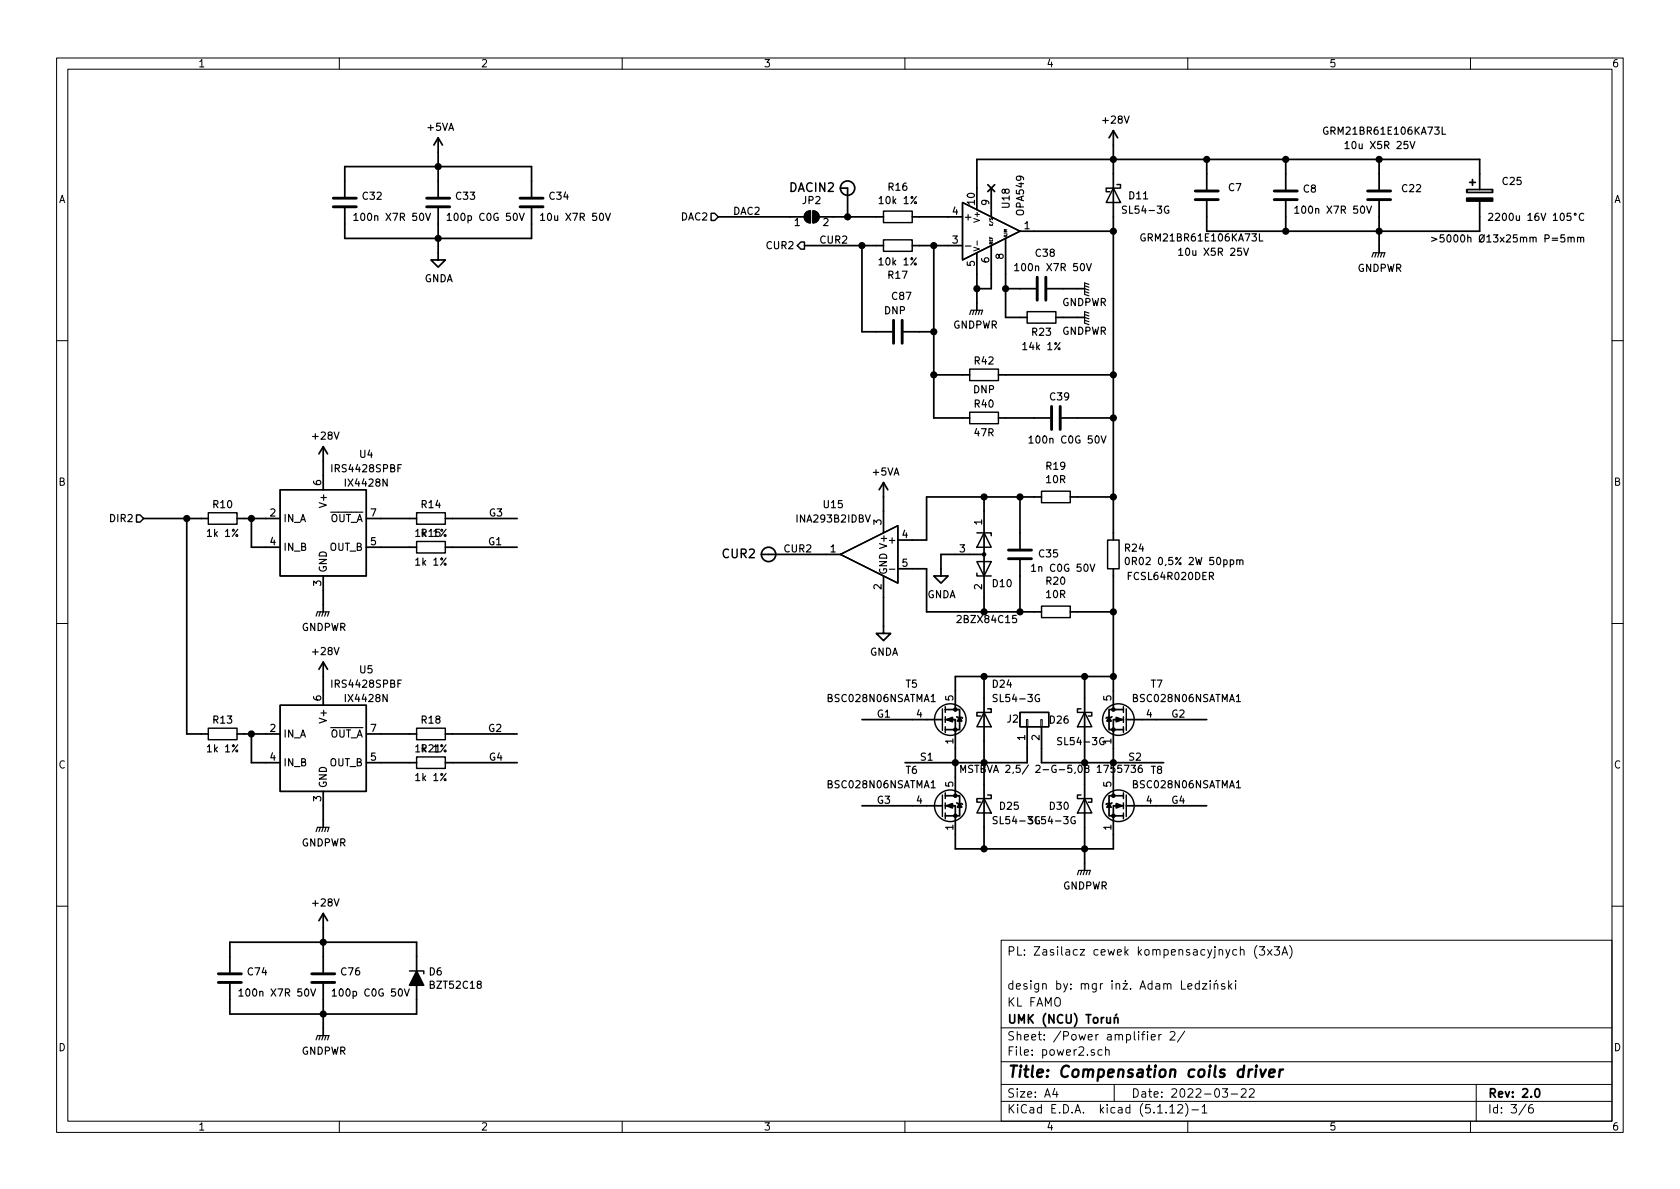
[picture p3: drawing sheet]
<svg xmlns="http://www.w3.org/2000/svg" width="297mm" height="210mm" viewBox="0 0 297 210" stroke-linecap="round" stroke-linejoin="round" font-family="sans-serif">
<g fill="none" stroke="#000" stroke-width=".18">
<path d="M10 10.3h277v189.9h-277zM12 12.2h273v186.1h-273zM60 10.3v1.9M110 10.3v1.9M160 10.3v1.9M210 10.3v1.9M260 10.3v1.9M175 39.6v.2h.5v-.2M175.2 39.7v.1M172.2 43.7l1 .3-1 .4M172.8 42.6v.8M10 60.2h2"/>
<path d="M285 60.2h2M10 110.3h2M285 110.3h2M181.5 127.2h.2v1.3h-.2zM184 127.2h.3v1.3h-.3zM10 160.2h2M177 166.3h108v32h-108zM208.9 173.4v1.5h.7M210 174.4l.7-.1v-.3l-.4-.1-.3 .2 .1 .7h.6M212 174l-.4-.1-.3 .3 .2 .6h.5M212 173.4v1.5M212.6 173.9h.8l-.8 1h.8"/>
<path d="M214 173.4v.2M214 173.9v1M214.7 174.1l.2-.2 .3 .1 .1 .9M214.7 173.9v1M215.1 173.3l-.2 .3M216.5 174a.37 .37 0 0 0-.5 .1v.3l.5 .1 .1 .1-.2 .3-.4-.1M217.2 173.4v1.5M217.4 174.4l.4 .5M217.8 173.9l-.6 .6M218.5 173.4v.2M218.5 173.9v1M222.2 167.2a1.71 1.71 0 0 0 0 2.3"/>
<path d="M222.7 167.4h.9l-.5 .6 .4 .1v.7l-.2 .1-.6-.1M224.1 167.9l.8 1M224.9 167.9l-.8 1M225.3 167.4h.9l-.5 .6 .5 .1v.7l-.2 .1-.7-.1M226.7 168.9l.5-1.5 .5 1.5M226.8 168.5h.7M228 167.2a1.71 1.71 0 0 1 0 2.3M285 160.2h2M60 198.3v1.9M110 198.3v1.9M160 198.3v1.9M177 194.8h108"/>
<path d="M177 191.8h108M177 187.8h108M177 181.8h108M186.5 192.5l-.4 1h1M186.8 193v1M194.8 185.7l-.4-.1-.3 .3 .1 .6 .2 .1 .4-.1M195.5 185.7l.2-.1 .4 .1v.9M195.5 185.1v1.5M197 191.8v3M202.9 182.4v.2M202.9 182.9v1M203.6 183.4l.7-.1-.1-.3-.4-.1-.2 .2v.7h.6"/>
<path d="M204.9 182.9v1M205.3 182.9l-.4 .3M206.8 195.8l.5-.5v1.5M206.8 196.8h.9M206.9 182.6l.2-.2h.4l.2 .4-.9 1.1h.9M208.3 195.5l.2-.2h.3l.2 .2 .1 .3-.9 1h.9M209.5 182.3l-1.3 2M209.6 195.1a1.71 1.71 0 0 1 0 2.3M210 198.3v1.9M210.7 196.3h1.2M212.5 195.8l.5-.5v1.5M212.5 196.8h.9"/>
<path d="M216.1 192.5h.9l-.4 .6 .4 .1v.7l-.2 .1-.7-.1M217.7 193.5h1.1M219.5 192.7l.2-.2h.3l.3 .2v.3v.2l-.9 .8h.9M220.9 192.7l.2-.2h.4l.2 .2 .1 .3-1 1h1M260 198.3v1.9M261 191.8v6.5M269.8 195.2l-1.2 2M271 195.3a.62 .62 0 0 0-.7 .7v.7l.3 .1 .4-.1 .1-.5-.1-.2-.4-.1-.3 .3"/>
</g>
<g fill="none" stroke="#000" stroke-width=".3">
<path d="M61 34.8v-5.3h33v5.3M61 36.8v5.4h33v-5.4M77.5 36.8v9.2h1.2l-1.2 1.2-1.3-1.2h1.3M77.5 24.4v10.4M77.5 24.4l-.8 1.2M77.5 24.4l.7 1.2M127 38.3h15.2M142.5 37.7l.4-.3 .4-.1v2.1a1.03 1.03 0 0 1-1-.6 1.03 1.03 0 0 1 .2-1.1zM143.8 37.3a1.02 1.02 0 0 1 1 1 1.02 1.02 0 0 1-1 1.1zM144.8 38.3h11.4M148.6 33.3h1.3v5M161.3 38.3h8.9"/>
<path d="M174.7 32.7l1.2 1.2M175.3 33.3v5M175.9 32.7l-1.2 1.2M196.8 23.1v72.4M196.8 23.1l-.7 1.3M196.8 23.1l.8 1.3M213.4 35.6v5.3h48.2v-5.3M213.4 28.2v5.3M227.3 28.2v5.3M227.3 35.6v5.3M243.8 28.2v5.3M243.8 35.6v9.1"/>
<path d="M259.3 33.5h4.6v.5h-4.6zM259.8 32.3h1.1M260.3 31.7v1.1M261.6 33.5v-5.3h-88.9v8.9M142.2 43.4h14M152.4 43.4v15.3h5.3M159.8 58.7h5.3M161.3 43.4h8.9M165.1 43.4v30.5h6.3M172.7 44.7v10.2M175.3 43.4v7.6h-2.6M177.8 42.2v13.9h3.8"/>
<path d="M177.8 51h5.3M180.3 40.9h16.5M185.2 51h6.6M186.7 56.1h5.1M57.1 79v7.6M57.1 79l-.7 1.3M57.1 79l.8 1.3M165.1 66.3h6.3M176.5 73.9h9.2M176.5 66.3h20.3M187.7 73.9h9.1M25.4 91.7h11.4"/>
<path d="M33 91.7v38.1h3.8M41.9 91.7h7.6M44.4 91.7v5.1h5.1M64.8 91.7h8.9M64.8 96.8h8.9M78.7 91.7h12.7M78.7 96.8h12.7M134.6 98h14M156.2 85.3v8.9M156.2 85.3l-.8 1.3M156.2 85.3l.8 1.3M174 98h-7.6v3.8h1.2l-1.2 1.3-1.3-1.3h1.3"/>
<path d="M174 87.9v6.3M174 94.5v13.7M180.3 87.9v9.1M180.3 99.1v9.1M184.1 87.9h-20.3v7.6h-5.1M189.2 87.9h7.6M57.1 101.8v6.4M57.1 117.1v7.6M57.1 117.1l-.7 1.3M57.1 117.1l.8 1.3M156.2 101.8v10.2h1.3l-1.3 1.3-1.3-1.3h1.3M158.7 100.6h5.1v7.6h20.3"/>
<path d="M174 119.6v30.5M189.2 108.2h7.6M191.8 119.6v34.3M196.8 100.6v24.9M196.8 119.6h-27.9v5.9M41.9 129.8h7.6M44.4 129.8v5.1h5.1M57.1 139.9v6.4M64.8 129.8h8.9M64.8 134.9h8.9M78.7 129.8h12.7M78.7 134.9h12.7"/>
<path d="M152.4 127.2h14.2M167.1 127.2h1.8v13.5M167.1 125.5h2.6v3.5h-2.6M169.2 126.7l.1 .2h.8l.1 .1M169.7 126.9l.4 .6h-.8zM181.6 128.5v6.4h-21.6M184.1 128.5v6.4h21.6M196.1 126.9l.4 .6h-.8zM196.6 126.7l-.1 .2h-.8l-.1 .1M196.8 137.4v3.3M198.6 127.2h-1.8v7.7M198.6 125.5h-2.5v3.5h2.5"/>
<path d="M199.1 127.2h14.3M152.4 142.5h14.2M167.1 142.5h1.8v7.6h27.9v-7.6h1.8M167.1 140.7h2.6v3.6h-2.6M169.2 142l.1 .1h.8l.1 .1M169.7 142.1l.4 .6h-.8zM196.1 142.1l.4 .6h-.8zM196.6 142l-.1 .1h-.8l-.1 .1M198.6 140.7h-2.5v3.6h2.5M199.1 142.5h14.3M40.6 172v-5.4h33.1v12.7h-33.1v-5.3M57.1 161.5v10.5"/>
<path d="M57.1 174v9.1M57.1 161.5l-.7 1.3M57.1 161.5l.8 1.3M195.2 179.9l-.5 .3M195.7 179.9v.9l.4 .1 .2-.1M196.3 179.9v1M197 179.9v1M197.5 179.3l-.3 .3M197 180.1l.2-.2 .4 .1 .1 .9M271.5 192.7l.2-.2a.81 .81 0 0 1 .6 .6 .81 .81 0 0 1-.3 .8l-.1 .1a.79 .79 0 0 1-.4-1.3z"/>
<circle cx="149.9" cy="33.3" r="1.27"/>
<circle cx="135.9" cy="98" r="1.27"/>
</g>
<path d="M222.1 189.1l-.2 1.3M222.2 188.4l-.1 .2 .2-.1-.1-.1-.1 .2M222.9 189.1l.3 1.3 .6-1.3M224.4 189.8l1-.2-.1-.4h-.7l-.2 1 .2 .2 .6-.1M226.3 189.1l-.2 1.3M226.9 189.1a.54 .54 0 0 0-.6 .4" fill="none" stroke="#000" stroke-width=".41"/>
<g fill="none" stroke="#000" stroke-width=".25">
<path d="M125.7 37.7h.7l.6 .6-.6 .7h-.7zM156.2 37.3h5.1v2.1h-5.1zM170.2 35.8l10.1 5.1-10.1 5.1zM196.8 33.3l1.3 2.5h-2.5zM197.5 32.6h.6v.7h-2.5v.6h.6M141.6 42.8h.6v1.3h-.6l-.6-.7zM156.2 42.4h5.1v2h-5.1zM181.6 55.1h5.1v2h-5.1zM171.4 72.9h5.1v2h-5.1zM171.4 65.3h5.1v2h-5.1zM24.1 91.1h.7l.6 .6-.6 .6h-.7zM36.8 90.7h5.1v2h-5.1z"/>
<path d="M49.5 86.6h15.3v15.2h-15.3zM73.7 90.7h5v2h-5zM73.7 95.8h5v2h-5zM148.6 98l10.1-5v10.1zM172.7 94.2h2.6v.5M172.7 99.3h2.6l-1.3 2.5zM174 94.2l1.3 2.6h-2.6zM184.1 86.9h5.1v2h-5.1zM195.8 95.5h2.1v5.1h-2.1zM172.7 101.3v.5h2.6M184.1 107.2h5.1v2h-5.1zM36.8 128.8h5.1v2h-5.1z"/>
<path d="M49.5 124.7h15.3v15.2h-15.3zM73.7 128.8h5v2h-5zM73.7 133.9h5v2h-5zM166.6 125.3v3.9M167.1 125v1M167.1 126.7v1.1M167.1 128.5v1M174 126l1.3 2.5h-2.6zM174.6 125.3h.7v.7h-2.6v.6h.7M180.3 126h5.1v2.5h-5.1zM191.1 125.3h-.6v.7h2.5v.6h-.6M191.8 126l1.2 2.5h-2.5z"/>
<path d="M198.6 125v1M198.6 126.7v1.1M198.6 128.5v1M199.1 125.3v3.9M166.6 140.6v3.8M167.1 140.2v1M167.1 142v1M167.1 143.8v1M174 141.2l1.3 2.6h-2.6zM174.6 140.6h.7v.6h-2.6v.7h.7M191.1 140.6h-.6v.6h2.5v.7h-.6M191.8 141.2l1.2 2.6h-2.5z"/>
<path d="M198.6 140.2v1M198.6 142v1M198.6 143.8v1M199.1 140.6v3.8M72.4 171.7h2.5v.5"/>
<circle cx="168" cy="127.2" r="2.79"/>
<circle cx="197.7" cy="127.2" r="2.79"/>
<circle cx="168" cy="142.5" r="2.79"/>
<circle cx="197.7" cy="142.5" r="2.79"/>
</g>
<g fill="none" stroke="#000" stroke-width=".2">
<path d="M62.6 38.1l.3-.4v1.3M62.6 39h.7M75.3 37.7l.4 1.3 .4-1.3M79.1 38.1l.3-.4v1.3M79.1 39h.7M91.8 37.7l.5 1.3 .4-1.3M95.6 38.1l.3-.4v1.3M95.6 39h.7M107.1 37.7l.4 1.3 .4-1.3M199.2 36.5l-.5-.1-.2 .2 .1 .4 .5 .2 .1 .3-.3 .2h-.4M206.6 36.5a.59 .59 0 0 0-.7 .6 .59 .59 0 0 0 .7 .6l.1-.5h-.3M228.9 36.8l.4-.4v1.3"/>
<path d="M228.9 37.7h.8M234.7 22.5a.59 .59 0 0 0-.7 .6 .59 .59 0 0 0 .7 .6l.1-.5h-.3M237.8 25.4l.4-.4v1.3M237.8 26.3h.8M241.6 36.4l.5 1.3 .4-1.3M249.3 25l.4 1.3 .5-1.3M255 22.5v1.2h.6M263.2 37.8l.5-.1 .2 .4v.2l-.8 .7h.8M280 37.8a.6 .6 0 0 0-.8 .5 .6 .6 0 0 0 .6 .7l.2-.1M170.7 43.5h1M171.4 55.6l.3-.7h2l-.2 .7M172.2 54.9l-.2 .7"/>
<path d="M172.7 54.9l-.2 .7M173.2 54.9l-.2 .7M179.4 47l.4-.4v1.3M179.4 47.9h.7M191.8 51.6l.7 .2M191.8 51l.7 .3M191.8 50.5l.7 .3M191.8 56.6l.7 .3M191.8 56.1l.7 .3M191.8 55.6l.7 .3M192.1 46.6l.4 1.3 .5-1.3M192.5 50.3l-.7-.3v2.1l.7 .2"/>
<path d="M192.5 55.4l-.7-.3v2l.7 .3M202.4 41.4a.59 .59 0 0 0-.7 .6 .59 .59 0 0 0 .7 .6l.1-.5h-.3M208.4 44.2l.4-.3v1.3M208.4 45.2h.7M219.9 43.9l.4 1.3 .5-1.3M222.7 41.3v1.3h.6M242.6 45.5l.2-.8h2.1l-.3 .8M243.3 44.7l-.2 .8M243.8 44.7l-.2 .8M244.3 44.7l-.2 .8M253.1 42l1 .3-1 .4M255.3 41.5h-.6l-.1 .6 .5-.1 .2 .3v.3l-.2 .2-.5-.1"/>
<path d="M277.8 42.1l.2-.1h.3v.8M278.9 42.1l.2-.1h.3l.1 .8M278.9 42v.8M279.5 42.1l.2-.1h.3v.8M181.9 77.4l.4-.3v1.3M181.9 78.4h.8M194.7 77.1l.4 1.3 .5-1.3M153 91.1l.4 1.2 .5-1.2M192.7 99.8l.4 1.2 .5-1.2M199.1 98.7l.2-.1a.69 .69 0 0 1 .4 .6 .69 .69 0 0 1-.4 .6l-.3-.2v-.2zM218.7 99.1l.1-.1 .4 .1v.7M218.7 99v.8"/>
<path d="M219.2 99.2l.2-.2 .3 .1 .1 .7M55.9 109l.2-.8h2.1l-.3 .8M56.6 108.2l-.2 .8M57.1 108.2l-.2 .8M57.7 108.2l-.3 .8M157.3 100.7h.9M182.4 100.1l.4-.3v1.2M182.4 101h.7M164.6 139.3h.8M164.6 124.1h.8M169.9 136.6v-1.3l.4 .9 .4-.9v1.3M172 135.4l-.5-.1-.3 .3 .2 .3 .5 .2v.4l-.2 .1-.5-.1"/>
<path d="M176.3 122.9l-.5-.1-.2 .1 .1 .5 .6 .2v.2l-.2 .3-.5-.1M183.7 122.9a.59 .59 0 0 0-.7 .6 .59 .59 0 0 0 .7 .5l.1-.5h-.2M187.7 130.5l-.5-.1-.2 .2 .1 .4 .6 .2v.3l-.2 .2-.5-.1M195.1 130.5a.59 .59 0 0 0-.7 .6 .59 .59 0 0 0 .7 .5l.1-.4h-.2M198.8 135.3h.8l-.5 1.3M200 135.3h.8l-.4 .5 .3 .1v.6l-.5 .1-.2-.1M201.9 135.3h-.3a.79 .79 0 0 0-.1 1.3l.4-.1v-.6l-.4-.1-.3 .3M218.6 139.3h.7M218.6 124.1h.7M55.9 147.1l.2-.8h2.1l-.3 .8M56.6 146.3l-.2 .8M57.1 146.3l-.2 .8"/>
<path d="M57.7 146.3l-.3 .8M176.3 144.5l-.5-.1-.2 .1 .1 .5 .6 .2v.2l-.2 .3-.5-.1M190.1 144.5a.59 .59 0 0 0-.8 .5 .59 .59 0 0 0 .8 .6v-.5h-.2M190.5 154.7l.3-.8h2l-.3 .8M191.3 153.9l-.3 .8M191.8 153.9l-.3 .8M192.3 153.9l-.3 .8M42.2 175.2l.4-.3v1.2M42.2 176.1h.8M54.9 174.9l.5 1.2 .4-1.2M58.8 175.2l.3-.3v1.2M58.8 176.1h.7"/>
<path d="M71.5 174.9l.4 1.2 .5-1.2M55.9 183.9l.2-.8h2.1l-.3 .8M56.6 183.1l-.2 .8M57.1 183.1l-.2 .8M57.7 183.1l-.3 .8"/>
</g>
<g fill="none" stroke="#000" stroke-width=".51">
<path d="M58.9 36.6h4.1M58.9 35h4.1M75.4 36.6h4.1M75.4 35h4.1M91.9 36.6h4.1M91.9 35h4.1M211.3 35.3h4.1M211.3 33.8h4.1M225.3 35.3h4.1M225.3 33.8h4.1M241.8 35.3h4.1M241.8 33.8h4.1"/>
<path d="M158 56.6v4.1M159.5 56.6v4.1M183.4 49v4.1M184.9 49v4.1M185.9 71.9v4M187.5 71.9v4M178.3 97.3h4.1M178.3 98.8h4.1M38.6 173.7h4.1M38.6 172.2h4.1M55.1 173.7h4.1M55.1 172.2h4.1"/>
</g>
<g fill="#000" stroke="#000" stroke-width=".3">
<path d="M142.5 37.7l.4-.3 .4-.1v2.1a1.03 1.03 0 0 1-1-.6 1.03 1.03 0 0 1 .2-1.1zM143.8 37.3a1.02 1.02 0 0 1 1 1 1.02 1.02 0 0 1-1 1.1zM259.3 35h4.6v.6h-4.6zM167.4 127.2l1-.3v.7zM197.4 126.9l1 .3-1 .4zM167.4 142.5l1-.4v.8zM197.4 142.1l1 .4-1 .4z"/>
<circle cx="174" cy="98" r=".25"/>
<circle cx="168.9" cy="129" r=".25"/>
<circle cx="168.9" cy="125.5" r=".25"/>
<circle cx="196.8" cy="129" r=".25"/>
<circle cx="196.8" cy="125.5" r=".25"/>
<circle cx="168.9" cy="140.7" r=".25"/>
<circle cx="168.9" cy="144.3" r=".25"/>
<circle cx="196.8" cy="144.3" r=".25"/>
<circle cx="196.8" cy="140.7" r=".25"/>
</g>
<g fill="#000" stroke="#000" stroke-width=".25">
<path d="M73.7 171.7l1.2 2.5h-2.5z"/>
<circle cx="77.5" cy="29.5" r=".51"/>
<circle cx="149.9" cy="38.3" r=".51"/>
<circle cx="196.9" cy="28.2" r=".51"/>
<circle cx="213.4" cy="28.2" r=".51"/>
<circle cx="227.3" cy="28.2" r=".51"/>
<circle cx="243.8" cy="28.2" r=".51"/>
<circle cx="77.5" cy="42.2" r=".51"/>
<circle cx="152.4" cy="43.4" r=".51"/>
<circle cx="165.1" cy="58.7" r=".51"/>
<circle cx="165.1" cy="43.4" r=".51"/>
<circle cx="172.7" cy="51" r=".51"/>
<circle cx="177.8" cy="51" r=".51"/>
<circle cx="196.9" cy="40.9" r=".51"/>
<circle cx="227.3" cy="40.9" r=".51"/>
<circle cx="243.8" cy="40.9" r=".51"/>
<circle cx="165.1" cy="66.3" r=".51"/>
<circle cx="196.9" cy="66.3" r=".51"/>
<circle cx="196.9" cy="73.9" r=".51"/>
<circle cx="33" cy="91.7" r=".51"/>
<circle cx="44.5" cy="91.7" r=".51"/>
<circle cx="174" cy="87.9" r=".51"/>
<circle cx="180.3" cy="87.9" r=".51"/>
<circle cx="196.9" cy="87.9" r=".51"/>
<circle cx="174" cy="108.2" r=".51"/>
<circle cx="174" cy="119.6" r=".51"/>
<circle cx="180.3" cy="108.2" r=".51"/>
<circle cx="191.8" cy="119.6" r=".51"/>
<circle cx="196.9" cy="108.2" r=".51"/>
<circle cx="196.9" cy="119.6" r=".51"/>
<circle cx="44.5" cy="129.8" r=".51"/>
<circle cx="168.9" cy="134.9" r=".51"/>
<circle cx="174" cy="134.9" r=".51"/>
<circle cx="191.8" cy="134.9" r=".51"/>
<circle cx="196.9" cy="134.9" r=".51"/>
<circle cx="174" cy="150.1" r=".51"/>
<circle cx="191.8" cy="150.1" r=".51"/>
<circle cx="57.2" cy="166.6" r=".51"/>
<circle cx="57.2" cy="179.3" r=".51"/>
</g>
<text font-size="2.8" x="178" y="190.5">Title: Compensation coils driver</text>
<g font-size="2.1">
<text x="139.6" y="33.9">DACIN2</text>
<text x="127.8" y="98.7">CUR2</text>
<text x="178" y="169">PL: Zasilacz cewek kompensacyjnych (3x3A)</text>
<text x="178" y="178">KL FAMO</text>
<text x="178" y="175">design by: mgr in. Adam Ledziski</text>
<text x="178" y="184">Sheet: /Power amplifier 2/</text>
<text x="178" y="181">UMK (NCU) Toru</text>
<text x="178" y="186.7">File: power2.sch</text>
<text x="178" y="196.9">KiCad E.D.A. kicad (5.1.12)-1</text>
<text x="178" y="194.1">Size: A4</text>
<text x="200" y="194.1">Date: 2022-03-22</text>
<text x="263" y="194.1">Rev: 2.0</text>
<text x="263" y="196.9">Id: 3/6</text>
</g>
<g font-size="1.8">
<text x="35" y="11.9">1</text>
<text x="85" y="11.9">2</text>
<text x="135" y="11.9">3</text>
<text x="185" y="11.9">4</text>
<text x="235" y="11.9">5</text>
<text x="285" y="11.9">6</text>
<text x="75.6" y="23.1">+5VA</text>
<text x="195.1" y="21.9">+28V</text>
<text x="234.6" y="23.8">GRM21BR61E106KA73L</text>
<text x="238.6" y="26.4">10u X5R 25V</text>
<text x="10.4" y="35.9">A</text>
<text x="64.2" y="35.3">C32</text>
<text x="80.7" y="35.3">C33</text>
<text x="97.2" y="35.3">C34</text>
<text x="157.1" y="33.7">R16</text>
<text x="199.7" y="35.2">D11</text>
<text x="217.2" y="33.8">C7</text>
<text x="230.5" y="34.1">C8</text>
<text x="248" y="34">C22</text>
<text x="265.7" y="32.7">C25</text>
<text x="285.4" y="35.9">A</text>
<text x="63.5" y="39.1">100n X7R 50V</text>
<text x="79.9" y="39.1">100p C0G 50V</text>
<text x="96.4" y="39.1">10u X7R 50V</text>
<text x="120.5" y="39">DAC2</text>
<text x="129.5" y="38">DAC2</text>
<text x="140.5" y="40">1</text>
<text x="141.9" y="36.1">JP2</text>
<text x="145.6" y="40">2</text>
<text x="155.8" y="36.1">10k 1%</text>
<text x="168.4" y="38">4</text>
<text x="170.3" y="39">+</text>
<text x="172.4" y="36.1" transform="rotate(-90 172.4 36.1)">10</text>
<text x="174.9" y="36.3" transform="rotate(-90 174.9 36.3)">9</text>
<text x="178.5" y="36.7" transform="rotate(-90 178.5 36.7)">U18</text>
<text x="181.1" y="38" transform="rotate(-90 181.1 38)">OPA549</text>
<text x="181.1" y="40.5">1</text>
<text x="199" y="37.8">SL54-3G</text>
<text x="229.9" y="37.8">100n X7R 50V</text>
<text x="264.8" y="39.1">2200u 16V 105°C</text>
<text x="135.7" y="44.1">CUR2</text>
<text x="144.8" y="43.1">CUR2</text>
<text x="155.7" y="46.9">10k 1%</text>
<text x="168.4" y="43.1">3</text>
<text x="172.4" y="47.1" transform="rotate(-90 172.4 47.1)">5</text>
<text x="174.9" y="46.5" transform="rotate(-90 174.9 46.5)">6</text>
<text x="177.4" y="45.8" transform="rotate(-90 177.4 45.8)">8</text>
<text x="180.3" y="47.9">100n X7R 50V</text>
<text x="183.2" y="45.4">C38</text>
<text x="202.3" y="42.7">GRM21BR61E106KA73L</text>
<text x="209.2" y="45.2">10u X5R 25V</text>
<text x="255.2" y="42.9">&gt;5000h Ø13x25mm P=5mm</text>
<text x="75" y="49.9">GNDA</text>
<text x="157.1" y="49.3">R17</text>
<text x="157.8" y="53">C87</text>
<text x="240" y="48.1">GNDPWR</text>
<text x="156.4" y="55.6">DNP</text>
<text x="168.5" y="58.1">GNDPWR</text>
<text x="182.5" y="59.4">R23</text>
<text x="187.8" y="54.1">GNDPWR</text>
<text x="187.8" y="59.2">GNDPWR</text>
<text x="172.4" y="64.5">R42</text>
<text x="181.2" y="61.9">14k 1%</text>
<text x="172.1" y="69.5">DNP</text>
<text x="185.7" y="70.8">C39</text>
<text x="55.4" y="77.7">+28V</text>
<text x="172.4" y="72.1">R40</text>
<text x="172.4" y="77.2">47R</text>
<text x="59" y="83.5">IRS4428SPBF</text>
<text x="63.7" y="81">U4</text>
<text x="182.8" y="78.4">100n C0G 50V</text>
<text x="185" y="83.1">R19</text>
<text x="10.4" y="85.9">B</text>
<text x="37.7" y="89.9">R10</text>
<text x="56.8" y="85.8" transform="rotate(-90 56.8 85.8)">6</text>
<text x="57.8" y="89.3" transform="rotate(-90 57.8 89.3)">V+</text>
<text x="61.3" y="86">IX4428N</text>
<text x="74.6" y="89.9">R14</text>
<text x="145.7" y="89.9">U15</text>
<text x="154.4" y="84.1">+5VA</text>
<text x="185" y="85.4">10R</text>
<text x="285.4" y="85.9">B</text>
<text x="19.7" y="92.3">DIR2</text>
<text x="36.9" y="94.9">1k 1%</text>
<text x="47.8" y="91.3">2</text>
<text x="50" y="92.3">IN_A</text>
<text x="58.3" y="92.3">OUT_A</text>
<text x="65.6" y="91.3">7</text>
<text x="73.7" y="94.9">1k 1%</text>
<text x="74.6" y="94.9">R15</text>
<text x="86.4" y="91.3">G3</text>
<text x="141.1" y="92.4">INA293B2IDBV</text>
<text x="155.9" y="92.8" transform="rotate(-90 155.9 92.8)">3</text>
<text x="159.5" y="95.1">4</text>
<text x="173.6" y="92.8" transform="rotate(-90 173.6 92.8)">1</text>
<text x="47.8" y="96.4">4</text>
<text x="50" y="97.4">IN_B</text>
<text x="57.8" y="101.3" transform="rotate(-90 57.8 101.3)">GND</text>
<text x="58.3" y="97.4">OUT_B</text>
<text x="65.6" y="96.4">5</text>
<text x="73.7" y="100">1k 1%</text>
<text x="86.5" y="96.4">G1</text>
<text x="138.4" y="97.7">CUR2</text>
<text x="146.8" y="97.7">1</text>
<text x="156.8" y="101.7" transform="rotate(-90 156.8 101.7)">GND V+</text>
<text x="157.6" y="96.1">+</text>
<text x="159.5" y="100.2">5</text>
<text x="169.7" y="97.7">3</text>
<text x="183" y="101.1">1n C0G 50V</text>
<text x="183.8" y="98.6">C35</text>
<text x="198.9" y="97.6">R24</text>
<text x="200.4" y="99.9">0R02 0,5% 2W 50ppm</text>
<text x="56.8" y="103.6" transform="rotate(-90 56.8 103.6)">3</text>
<text x="155.9" y="104.2" transform="rotate(-90 155.9 104.2)">2</text>
<text x="163.9" y="105.8">GNDA</text>
<text x="173.6" y="104.2" transform="rotate(-90 173.6 104.2)">2</text>
<text x="175.6" y="103.8">D10</text>
<text x="185" y="103.4">R20</text>
<text x="185" y="105.8">10R</text>
<text x="199.7" y="102.6">FCSL64R020DER</text>
<text x="53.3" y="111.6">GNDPWR</text>
<text x="169.6" y="110.2">2BZX84C15</text>
<text x="55.4" y="115.8">+28V</text>
<text x="63.7" y="119.1">U5</text>
<text x="153.7" y="115.9">GNDA</text>
<text x="56.8" y="123.9" transform="rotate(-90 56.8 123.9)">6</text>
<text x="59" y="121.6">IRS4428SPBF</text>
<text x="61.3" y="124.1">IX4428N</text>
<text x="146.7" y="124.1">BSC028N06NSATMA1</text>
<text x="160.2" y="121.6">T5</text>
<text x="168.6" y="123.9" transform="rotate(-90 168.6 123.9)">5</text>
<text x="175.6" y="121.6">D24</text>
<text x="176.1" y="124.1">SL54-3G</text>
<text x="196.5" y="123.9" transform="rotate(-90 196.5 123.9)">5</text>
<text x="200.6" y="124.1">BSC028N06NSATMA1</text>
<text x="203.5" y="121.6">T7</text>
<text x="37.7" y="128">R13</text>
<text x="47.8" y="129.4">2</text>
<text x="50" y="130.4">IN_A</text>
<text x="57.8" y="127.4" transform="rotate(-90 57.8 127.4)">V+</text>
<text x="58.3" y="130.4">OUT_A</text>
<text x="65.6" y="129.4">7</text>
<text x="74.6" y="128">R18</text>
<text x="86.5" y="129.4">G2</text>
<text x="154.9" y="126.9">G1</text>
<text x="162.1" y="126.9">4</text>
<text x="168.6" y="131.5" transform="rotate(-90 168.6 131.5)">1</text>
<text x="178.1" y="127.8">J2</text>
<text x="181.3" y="130.9" transform="rotate(-90 181.3 130.9)">1</text>
<text x="183.8" y="130.9" transform="rotate(-90 183.8 130.9)">2</text>
<text x="185.6" y="128">D26</text>
<text x="187.5" y="131.8">SL54-3G</text>
<text x="196.5" y="131.5" transform="rotate(-90 196.5 131.5)">1</text>
<text x="202.7" y="126.9">4</text>
<text x="207" y="126.9">G2</text>
<text x="10.4" y="135.9">C</text>
<text x="36.9" y="133">1k 1%</text>
<text x="47.8" y="134.5">4</text>
<text x="50" y="135.5">IN_B</text>
<text x="58.3" y="135.5">OUT_B</text>
<text x="65.6" y="134.5">5</text>
<text x="73.7" y="133">1k 1%</text>
<text x="74.6" y="133">R21</text>
<text x="86.4" y="134.5">G4</text>
<text x="160.2" y="136.8">T6</text>
<text x="162.6" y="134.5">S1</text>
<text x="172.8" y="136.7">MSTBVA 2,5/ 2-G-5,08 1755736</text>
<text x="199.4" y="134.5">S2</text>
<text x="203.5" y="136.8">T8</text>
<text x="285.4" y="135.9">C</text>
<text x="56.8" y="141.7" transform="rotate(-90 56.8 141.7)">3</text>
<text x="57.8" y="139.4" transform="rotate(-90 57.8 139.4)">GND</text>
<text x="73.7" y="138.1">1k 1%</text>
<text x="146.7" y="139.4">BSC028N06NSATMA1</text>
<text x="154.9" y="142.1">G3</text>
<text x="162.1" y="142.1">4</text>
<text x="168.6" y="139.2" transform="rotate(-90 168.6 139.2)">5</text>
<text x="176.8" y="143.2">D25</text>
<text x="185.6" y="143.2">D30</text>
<text x="196.5" y="139.2" transform="rotate(-90 196.5 139.2)">5</text>
<text x="200.6" y="139.4">BSC028N06NSATMA1</text>
<text x="202.7" y="142.1">4</text>
<text x="207" y="142.1">G4</text>
<text x="53.3" y="149.7">GNDPWR</text>
<text x="168.6" y="146.8" transform="rotate(-90 168.6 146.8)">1</text>
<text x="176.1" y="145.7">SL54-3GSL54-3G</text>
<text x="196.5" y="146.8" transform="rotate(-90 196.5 146.8)">1</text>
<text x="55.4" y="160.3">+28V</text>
<text x="187.9" y="157.3">GNDPWR</text>
<text x="43.9" y="172.5">C74</text>
<text x="60.4" y="172.5">C76</text>
<text x="75.9" y="172.5">D6</text>
<text x="43.2" y="176.2">100n X7R 50V</text>
<text x="59.6" y="176.2">100p C0G 50V</text>
<text x="76.3" y="174.8">BZT52C18</text>
<text x="10.4" y="185.9">D</text>
<text x="285.4" y="185.9">D</text>
<text x="53.3" y="186.5">GNDPWR</text>
<text x="35" y="199.9">1</text>
<text x="85" y="199.9">2</text>
<text x="135" y="199.9">3</text>
<text x="185" y="199.9">4</text>
<text x="235" y="199.9">5</text>
<text x="285" y="199.9">6</text>
</g>
<text font-size="1.4" x="173.2" y="39" transform="rotate(-90 173.2 39)">V+</text>
<g font-size=".7">
<text x="175.5" y="39.6" transform="rotate(-90 175.5 39.6)">E/S</text>
<text x="175.5" y="43.3" transform="rotate(-90 175.5 43.3)">REF</text>
<text x="178.1" y="42" transform="rotate(-90 178.1 42)">ILIM</text>
</g>
</svg>
